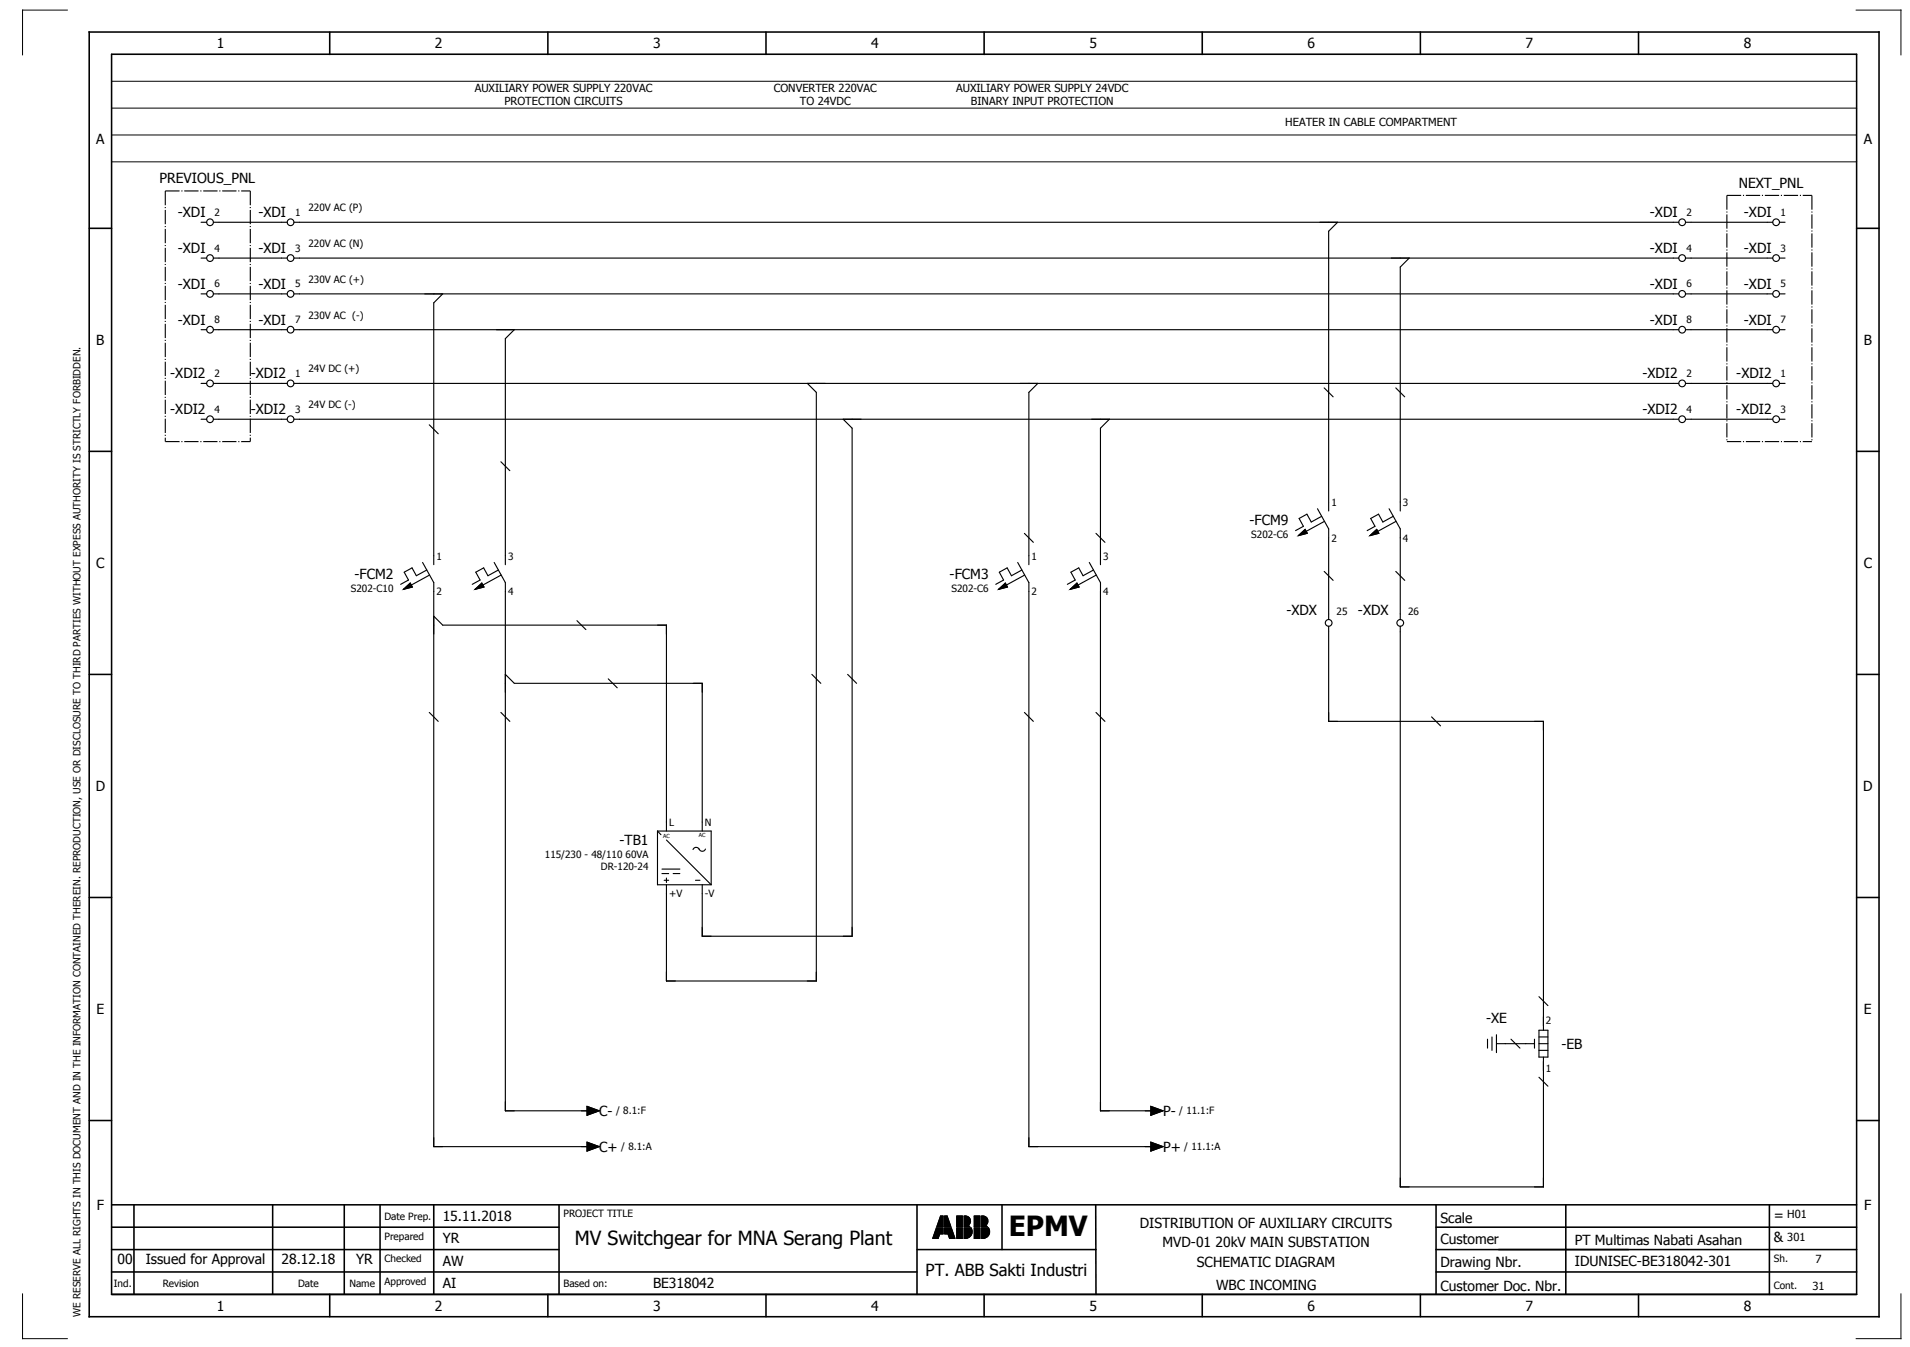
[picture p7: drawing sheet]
<svg xmlns="http://www.w3.org/2000/svg" width="427mm" height="301mm" viewBox="0 0 427 301" stroke-linecap="round" stroke-linejoin="round" font-family="sans-serif">
<g fill="none" stroke="#000" stroke-width=".35">
<path d="M19.9 7.2h400v287h-400zM24.9 12.1h390v277.1h-390zM73.7 7.2v5M122.4 7.2v5M171.2 7.2v5M219.9 7.2v5M268.7 7.2v5M317.4 7.2v5M366.2 7.2v5M19.9 51h5M414.9 51h5M19.9 100.8h5"/>
<path d="M414.9 100.8h5M19.9 150.7h5M414.9 150.7h5M19.9 200.5h5M414.9 200.5h5M19.9 250.3h5M414.9 250.3h5M24.9 279.2h100M24.9 269.2h390M24.9 274.2h100M29.9 269.2v20M60.9 269.2v20"/>
<path d="M76.9 269.2v20M84.9 269.2v20M96.9 269.2v20M124.9 269.2v20M204.9 279.2h40M204.9 269.2v20M223.9 269.2v10M244.9 269.2v20M320.9 279.2h94M320.9 269.2v20M320.9 274.2h94M349.9 269.2v20"/>
<path d="M395.4 269.2v20M24.9 289.2h390M24.9 284.2h180M73.7 289.2v5M122.4 289.2v5M171.2 289.2v5M219.9 289.2v5M268.7 289.2v5M317.4 289.2v5M320.9 284.2h94M366.2 289.2v5"/>
</g>
<g fill="none" stroke="#000" stroke-width=".22">
<path d="M15 2.3h-10v10M24.9 18.2h390M24.9 12.2h390M414.8 2.3h10v10M24.9 24.2h390M24.9 30.2h390M24.9 36.2h390M208.5 276.5v.2M208.6 276.3v.4M208.6 276.1v.6M208.7 275.9v.8M208.8 275.6v1.1"/>
<path d="M208.9 275.4v1.3M209 275.2v1.5M209 275v1.7M209.1 274.7v2M209.2 274.5v2.2M209.3 274.3l-.9 2.4h1.3l.3-1M209.3 274.3h1.5v1.4h-.8M209.3 274.3v2.4M209.4 273.8v.2M209.4 274.3v2.4M209.5 273.6v.4M209.5 274.3v2.4"/>
<path d="M209.6 273.4v.6M209.6 274.3v2.4M209.7 273.2v.8M209.7 274.3v2.4M209.7 273v1M209.7 274.3v2.2M209.8 272.7v1.3M209.8 274.3v2M209.9 272.5v1.5M209.9 274.3v1.8M210 272.3v1.7M210 274.3v1.6"/>
<path d="M210 272.1v1.9M210 274.3v1.4M210.1 271.8v2.2M210.1 274.3v1.4M210.2 271.7h.6v2.3h-1.4zM210.2 271.7v2.3M210.2 274.3v1.4M210.3 271.7v2.3M210.3 274.3v1.4M210.4 271.7v2.3M210.4 274.3v1.4M210.5 271.7v2.3"/>
<path d="M210.5 274.3v1.4M210.6 271.7v2.3M210.6 274.3v1.4M210.7 271.7v2.3M210.7 274.3v1.4M210.8 271.7v2.3M210.8 274.3v1.4M211.1 271.7h.6l.8 2.3h-1.4zM211.1 271.7v2.3M211.1 274.3v1.4M211.2 271.7v2.3M211.2 274.3v1.4"/>
<path d="M211.3 271.7v2.3M211.3 274.3v1.4M211.4 271.7v2.3M211.4 274.3v1.4M211.5 271.7v2.3M211.5 274.3v1.4M211.6 271.7v2.3M211.6 274.3v1.4M211.7 271.7v2.3M211.7 274.3v1.4M211.8 271.9v2.1M211.8 274.3v1.4"/>
<path d="M211.8 275.7h-.7v-1.4h1.5l.8 2.4M211.8 275.7l.4 1h1.2M211.8 272.1v1.9M211.9 272.3v1.7M211.9 274.3v1.6M212 272.5v1.5M212 274.3v1.8M212.1 272.8v1.2M212.1 274.3v2M212.2 273v1M212.2 274.3v2.3M212.2 273.2v.8"/>
<path d="M212.2 274.3v2.4M212.3 273.4v.6M212.3 274.3v2.4M212.4 273.7v.3M212.4 274.3v2.4M212.5 273.9v.1M212.5 274.3v2.4M212.6 274.3v2.4M212.7 274.6v2.1M212.8 274.8v1.9M212.9 275v1.7M212.9 275.2v1.5"/>
<path d="M213 275.5v1.2M213.1 275.7v1M213.2 275.9v.8M213.3 276.1v.6M213.3 276.3v.4M213.4 276.6v.1M213.8 271.7h1.3v2.3h-1.3zM213.8 274.3h1.3v2.4h-1.3zM213.9 271.7v2.3M213.9 274.3v2.4M214 271.7v2.3M214 274.3v2.4"/>
<path d="M214.1 271.7v2.3M214.1 274.3v2.4M214.2 271.7v2.3M214.2 274.3v2.4M214.3 271.7v2.3M214.3 274.3v2.4M214.4 271.7v2.3M214.4 274.3v2.4M214.5 271.7v2.3M214.5 274.3v2.4M214.6 271.7v2.3M214.6 274.3v2.4"/>
<path d="M214.7 271.7v2.3M214.7 274.3v2.4M214.8 271.7v2.3M214.8 274.3v2.4M214.9 271.7v2.3M214.9 274.3v2.4M215 271.7v2.3M215 274.3v2.4M215.4 271.7a1.16 1.16 0 0 1 1.4 .6 1.16 1.16 0 0 1-.5 1.5l.5 .2h-1.4zM215.5 271.7v2.3M215.5 274.3v2.4M215.6 271.7v2.3"/>
<path d="M215.6 274.3v2.4M215.7 271.7v2.3M215.7 274.3v2.4M215.8 271.7v2.3M215.8 274.3v2.4M215.9 271.7v2.3M215.9 274.3v2.4M216 271.7v2.3M216 274.3v2.3M216.1 271.7v2.3M216.1 274.3v2.3M216.2 271.7v2.3"/>
<path d="M216.2 274.3v2.3M216.3 271.8v2.2M216.3 274.3v2.3M216.4 271.8v2.2M216.4 274.3v2.2M216.5 271.9v1.8M216.5 273.8v.2M216.5 274.3v2.2M216.5 271.9v1.7M216.5 273.9v.1M216.6 272v1.5M216.6 273.9v.1"/>
<path d="M216.6 274.3v2.1M216.7 272.1v1.4M216.7 274h.1M216.7 274.3v2.1M216.8 272.2v1.1M216.8 274.3v2M216.8 272.4v.8M216.8 274.3v1.9M216.9 274.3v1.8M217 274.3v1.7M217 274.3a1.5 1.5 0 0 1-1.2 2.4M217 274.3h-1.6v2.4h.4"/>
<path d="M217.1 274.4v1.5M217.2 274.5v1.3M217.2 274.8v.8M217.7 271.7h1.3v2.3h-1.3zM217.7 274.3h1.3v2.4h-1.3zM217.8 271.7v2.3M217.8 274.3v2.4M217.9 271.7v2.3M217.9 274.3v2.4M218 271.7v2.3M218 274.3v2.4M218.1 271.7v2.3"/>
<path d="M218.1 274.3v2.4M218.2 271.7v2.3M218.2 274.3v2.4M218.3 271.7v2.3M218.3 274.3v2.4M218.4 271.7v2.3M218.4 274.3v2.4M218.5 271.7v2.3M218.5 274.3v2.4M218.6 271.7v2.3M218.6 274.3v2.4M218.7 271.7v2.3"/>
<path d="M218.7 274.3v2.4M218.8 271.7v2.3M218.8 274.3v2.4M218.9 271.7v2.3M218.9 274.3v2.4M219 271.7v2.3M219 274.3v2.4M219.3 274.3h1.6a1.53 1.53 0 0 1 0 1.7 1.53 1.53 0 0 1-1.6 .7zM219.3 271.7a1.16 1.16 0 0 1 1.4 .6 1.16 1.16 0 0 1-.5 1.5l.5 .2h-1.4zM219.4 271.7v2.3M219.4 274.3v2.4M219.5 271.7v2.3"/>
<path d="M219.5 274.3v2.4M219.6 271.7v2.3M219.6 274.3v2.4M219.7 271.7v2.3M219.7 274.3v2.4M219.8 271.7v2.3M219.8 274.3v2.4M219.9 271.7v2.3M219.9 274.3v2.3M220 271.7v2.3M220 274.3v2.3M220.1 271.7v2.3"/>
<path d="M220.1 274.3v2.3M220.2 271.8v2.2M220.2 274.3v2.3M220.3 271.8v2.2M220.3 274.3v2.2M220.4 271.9v1.8M220.4 273.8v.2M220.4 274.3v2.2M220.4 271.9v1.7M220.4 273.9v.1M220.5 272v1.5M220.5 273.9v.1"/>
<path d="M220.5 274.3v2.1M220.6 272.1v1.3M220.6 274h.1M220.6 274.3v2.1M220.7 272.2v1.1M220.7 274.3v2M220.8 272.4v.8M220.8 274.3v1.9M220.8 274.3v1.8M220.9 274.3v1.7M221 274.4v1.5M221.1 274.6v1.2"/>
<path d="M221.1 274.8v.7M5 289.1v10h10M424.8 289.1v10h-10"/>
</g>
<g fill="none" stroke="#000" stroke-width=".25">
<path d="M44.9 49.7h1.3M44.9 57.7h1.3M47.7 49.7h16.5M47.7 57.7h16.5M65.7 49.7h309.5M65.7 57.7h309.5M298.9 49.7l-2 2v62.5M314.9 57.7l-2 2v54.5M376.7 49.7h19.5M376.7 57.7h19.5M397.7 49.7h1.2M397.7 57.7h1.2"/>
<path d="M44.9 65.7h1.3M44.9 73.7h1.3M47.7 65.7h16.5M47.7 73.7h16.5M65.7 65.7h309.5M65.7 73.7h309.5M98.9 65.7l-2 2v58.5M114.9 73.7l-2 2v50.5M376.7 65.7h19.5M376.7 73.7h19.5M397.7 65.7h1.2M397.7 73.7h1.2"/>
<path d="M44.9 85.7h1.3M44.9 93.7h1.3M47.7 85.7h16.5M47.7 93.7h16.5M65.7 85.7h309.5M65.7 93.7h309.5M95.9 94.9l2 2M180.4 85.7l2 2v131.5h-33.5v-21.5M188.4 93.7l2 2v113.5h-33.5v-11.5M231.9 85.7l-2 2v38.5M247.9 93.7l-2 2v30.5M295.9 86.7l2 2"/>
<path d="M311.9 86.7l2 2M376.7 85.7h19.5M376.7 93.7h19.5M397.7 85.7h1.2M397.7 93.7h1.2M111.9 103.2l2 2M228.9 119.2l2 2M244.9 119.2l2 2M290.2 119.7l1.5-1.4 .5 .8zM294.4 113.7l2.5 4.5v20.2M295.4 115.3l-2.4 1.3-.9-1.7-1.8 .9 1 1.8-1.8 .9M296 116.5l-4.1 2.2"/>
<path d="M306.2 119.7l1.5-1.4 .5 .8zM310.4 113.7l2.5 4.5v20.2M311.4 115.3l-2.4 1.3-.9-1.7-1.8 .9 1 1.8-1.8 .9M312 116.5l-4.1 2.2M90.2 131.7l1.5-1.4 .5 .8zM94.4 125.7l2.5 4.5v126h35M95.4 127.3l-2.4 1.3-.9-1.7-1.8 .9 1 1.8-1.8 .9M96 128.5l-4.1 2.2M96.9 137.7l2 2h50v46M106.2 131.7l1.5-1.4 .5 .8zM110.4 125.7l2.5 4.5v118h19M111.4 127.3l-2.4 1.3-.9-1.7-1.8 .9 1 1.8-1.8 .9"/>
<path d="M112 128.5l-4.1 2.2M128.9 138.7l2 2M223.2 131.7l1.5-1.4 .5 .8zM227.4 125.7l2.5 4.5v2M228.4 127.3l-2.4 1.3-.9-1.7-1.8 .9 1 1.8-1.8 .9M229 128.5l-4.1 2.2M229.9 132.2v124h28M239.2 131.7l1.5-1.4 .5 .8zM243.4 125.7l2.5 4.5v118h12M244.4 127.3l-2.4 1.3-.9-1.7-1.8 .9 1 1.8-1.8 .9M245 128.5l-4.1 2.2M295.9 127.7l2 2"/>
<path d="M296.9 139.9v21.3h48v69M311.9 127.7l2 2M312.9 139.9v125.3h32v-29M95.9 159.2l2 2M111.9 159.2l2 2M112.9 150.7l2 2h42v33M135.9 151.7l2 2M181.4 150.7l2 2M189.4 150.7l2 2M228.9 159.2l2 2M244.9 159.2l2 2M319.9 160.2l2 2"/>
<path d="M146.9 185.7l.8 .8M146.9 185.7v12h12M146.9 185.7h12v12M147.9 194.2h4M147.9 195.2h1.5M148.4 196.7h1M148.9 196.2v1M148.9 187.7l10 10M150.4 195.2h1.5M154.9 189.8l.1-.2a.75 .75 0 0 1 1.3 .2M155.4 196.7h1M156.3 189.7a.75 .75 0 0 0 .7 .5 .75 .75 0 0 0 .7-.5"/>
<path d="M332.4 232.2v2M333.4 231.7v3M334.4 233.2h8.5M334.4 231.2v4M337.7 232.2l2 2M342.9 232.2v2M343.9 233.2h2M343.9 222.7l2 2M343.9 230.2h2v6h-2zM343.9 234.7h2M343.9 231.7h2M131.2 247.2l2.7 1-2.7 1z"/>
<path d="M131.2 255.2l2.7 1-2.7 1zM257.2 255.2l2.7 1-2.7 1zM257.2 247.2l2.7 1-2.7 1zM343.9 240.7l2 2"/>
<circle cx="46.9" cy="57.7" r=".75"/>
<circle cx="46.9" cy="49.7" r=".75"/>
<circle cx="64.9" cy="49.7" r=".75"/>
<circle cx="64.9" cy="57.7" r=".75"/>
<circle cx="375.9" cy="57.7" r=".75"/>
<circle cx="375.9" cy="49.7" r=".75"/>
<circle cx="396.9" cy="57.7" r=".75"/>
<circle cx="396.9" cy="49.7" r=".75"/>
<circle cx="46.9" cy="73.7" r=".75"/>
<circle cx="46.9" cy="65.7" r=".75"/>
<circle cx="64.9" cy="73.7" r=".75"/>
<circle cx="64.9" cy="65.7" r=".75"/>
<circle cx="375.9" cy="73.7" r=".75"/>
<circle cx="375.9" cy="65.7" r=".75"/>
<circle cx="396.9" cy="73.7" r=".75"/>
<circle cx="396.9" cy="65.7" r=".75"/>
<circle cx="46.9" cy="93.7" r=".75"/>
<circle cx="46.9" cy="85.7" r=".75"/>
<circle cx="64.9" cy="93.7" r=".75"/>
<circle cx="64.9" cy="85.7" r=".75"/>
<circle cx="375.9" cy="93.7" r=".75"/>
<circle cx="375.9" cy="85.7" r=".75"/>
<circle cx="396.9" cy="85.7" r=".75"/>
<circle cx="396.9" cy="93.7" r=".75"/>
<circle cx="296.9" cy="139.2" r=".75"/>
<circle cx="312.9" cy="139.2" r=".75"/>
</g>
<path d="M290.2 119.7l1.5-1.4 .5 .8zM306.2 119.7l1.5-1.4 .5 .8zM90.2 131.7l1.5-1.4 .5 .8zM106.2 131.7l1.5-1.4 .5 .8zM223.2 131.7l1.5-1.4 .5 .8zM239.2 131.7l1.5-1.4 .5 .8zM131.2 247.2l2.7 1-2.7 1zM131.2 255.2l2.7 1-2.7 1zM257.2 255.2l2.7 1-2.7 1zM257.2 247.2l2.7 1-2.7 1z" fill="#000" stroke="#000" stroke-width=".22"/>
<path d="M36.9 42.7h19M36.9 42.7v56M55.9 42.7v56M385.9 43.7h19M385.9 43.7v55M404.9 43.7v55M36.9 98.7h19M385.9 98.7h19" fill="none" stroke="#000" stroke-width=".25" stroke-dasharray="3.2 .4 .3 .4" stroke-linecap="butt"/>
<text font-size="6.2" x="225.4" y="276.2">EPMV</text>
<text font-size="4.3" x="128.5" y="278.2">MV Switchgear for MNA Serang Plant</text>
<text font-size="3.7" x="206.9" y="285.1">PT. ABB Sakti Industri</text>
<g font-size="3.1">
<text x="48.5" y="10.8">1</text>
<text x="97.2" y="10.8">2</text>
<text x="146" y="10.8">3</text>
<text x="194.7" y="10.8">4</text>
<text x="243.5" y="10.8">5</text>
<text x="292.2" y="10.8">6</text>
<text x="341" y="10.8">7</text>
<text x="389.7" y="10.8">8</text>
<text x="21.5" y="32.2">A</text>
<text x="416.5" y="32.2">A</text>
<text x="35.7" y="40.9">PREVIOUS_PNL</text>
<text x="388.6" y="41.9">NEXT_PNL</text>
<text x="39.7" y="48.5">-XDI</text>
<text x="57.7" y="48.5">-XDI</text>
<text x="368.7" y="48.5">-XDI</text>
<text x="389.7" y="48.5">-XDI</text>
<text x="39.7" y="56.5">-XDI</text>
<text x="57.7" y="56.5">-XDI</text>
<text x="368.7" y="56.5">-XDI</text>
<text x="389.7" y="56.5">-XDI</text>
<text x="39.7" y="64.5">-XDI</text>
<text x="57.7" y="64.5">-XDI</text>
<text x="368.7" y="64.5">-XDI</text>
<text x="389.7" y="64.5">-XDI</text>
<text x="21.5" y="77">B</text>
<text x="39.7" y="72.5">-XDI</text>
<text x="57.7" y="72.5">-XDI</text>
<text x="368.7" y="72.5">-XDI</text>
<text x="389.7" y="72.5">-XDI</text>
<text x="416.5" y="77">B</text>
<text x="38" y="84.5">-XDI2</text>
<text x="56" y="84.5">-XDI2</text>
<text x="367" y="84.5">-XDI2</text>
<text x="388" y="84.5">-XDI2</text>
<text x="38" y="92.5">-XDI2</text>
<text x="56" y="92.5">-XDI2</text>
<text x="367" y="92.5">-XDI2</text>
<text x="388" y="92.5">-XDI2</text>
<text x="279.2" y="117.3">-FCM9</text>
<text x="21.5" y="126.9">C</text>
<text x="79.2" y="129.3">-FCM2</text>
<text x="212.2" y="129.3">-FCM3</text>
<text x="416.5" y="126.9">C</text>
<text x="287.5" y="137.5">-XDX</text>
<text x="303.5" y="137.5">-XDX</text>
<text x="21.4" y="176.7">D</text>
<text x="416.4" y="176.7">D</text>
<text x="138.5" y="188.8">-TB1</text>
<text x="21.6" y="226.5">E</text>
<text x="416.6" y="226.5">E</text>
<text x="332.1" y="228.5">-XE</text>
<text x="348.9" y="234.3">-EB</text>
<text x="133.9" y="249.3">C-</text>
<text x="259.9" y="249.3">P-</text>
<text x="133.9" y="257.3">C+</text>
<text x="259.9" y="257.3">P+</text>
<text x="21.6" y="270.4">F</text>
<text x="98.9" y="272.8">15.11.2018</text>
<text x="254.7" y="274.2">DISTRIBUTION OF AUXILIARY CIRCUITS</text>
<text x="321.9" y="273.2">Scale</text>
<text x="396.4" y="272.5">=</text>
<text x="416.6" y="270.4">F</text>
<text x="98.9" y="277.8">YR</text>
<text x="259.8" y="278.6">MVD-01 20kV MAIN SUBSTATION</text>
<text x="321.9" y="277.9">Customer</text>
<text x="351.9" y="278.1">PT Multimas Nabati Asahan</text>
<text x="396.4" y="277.5">&amp;</text>
<text x="26.2" y="282.3">00</text>
<text x="32.6" y="282.3">Issued for Approval</text>
<text x="62.9" y="282.3">28.12.18</text>
<text x="79.6" y="282.3">YR</text>
<text x="98.9" y="282.8">AW</text>
<text x="98.9" y="287.8">AI</text>
<text x="145.9" y="287.8">BE318042</text>
<text x="267.5" y="283.2">SCHEMATIC DIAGRAM</text>
<text x="321.9" y="283.2">Drawing Nbr.</text>
<text x="352" y="282.8">IDUNISEC-BE318042-301</text>
<text x="48.5" y="292.8">1</text>
<text x="97.2" y="292.8">2</text>
<text x="146" y="292.8">3</text>
<text x="194.7" y="292.8">4</text>
<text x="243.5" y="292.8">5</text>
<text x="271.8" y="288.1">WBC INCOMING</text>
<text x="292.2" y="292.8">6</text>
<text x="321.9" y="288.4">Customer Doc. Nbr.</text>
<text x="341" y="292.8">7</text>
<text x="389.7" y="292.8">8</text>
</g>
<g font-size="2.5">
<text x="106.1" y="20.6">AUXILIARY POWER SUPPLY 220VAC</text>
<text x="112.7" y="23.6">PROTECTION CIRCUITS</text>
<text x="172.9" y="20.6">CONVERTER 220VAC</text>
<text x="178.8" y="23.6">TO 24VDC</text>
<text x="213.7" y="20.6">AUXILIARY POWER SUPPLY 24VDC</text>
<text x="217" y="23.6">BINARY INPUT PROTECTION</text>
<text x="287.3" y="28.1">HEATER IN CABLE COMPARTMENT</text>
<text x="399.4" y="272.2">H01</text>
<text x="399.4" y="277.2">301</text>
<text x="405.8" y="282.2">7</text>
<text x="405.1" y="288.1">31</text>
</g>
<g font-size="2.2">
<text x="68.9" y="47.2">220V AC (P)</text>
<text x="47.9" y="48.2">2</text>
<text x="65.9" y="48.2">1</text>
<text x="376.9" y="48.2">2</text>
<text x="397.9" y="48.2">1</text>
<text x="47.9" y="56.2">4</text>
<text x="65.9" y="56.2">3</text>
<text x="68.9" y="55.2">220V AC (N)</text>
<text x="376.9" y="56.2">4</text>
<text x="397.9" y="56.2">3</text>
<text x="47.9" y="64.2">6</text>
<text x="65.9" y="64.2">5</text>
<text x="68.9" y="63.2">230V AC (+)</text>
<text x="376.9" y="64.2">6</text>
<text x="397.9" y="64.2">5</text>
<text x="68.9" y="71.2">230V AC (-)</text>
<text x="47.9" y="72.2">8</text>
<text x="65.9" y="72.2">7</text>
<text x="376.9" y="72.2">8</text>
<text x="397.9" y="72.2">7</text>
<text x="68.9" y="83.2">24V DC (+)</text>
<text x="47.9" y="84.2">2</text>
<text x="65.9" y="84.2">1</text>
<text x="376.9" y="84.2">2</text>
<text x="397.9" y="84.2">1</text>
<text x="47.9" y="92.2">4</text>
<text x="65.9" y="92.2">3</text>
<text x="68.9" y="91.2">24V DC (-)</text>
<text x="376.9" y="92.2">4</text>
<text x="397.9" y="92.2">3</text>
<text x="297.5" y="113.1">1</text>
<text x="313.5" y="113.1">3</text>
<text x="97.5" y="125.1">1</text>
<text x="113.5" y="125.1">3</text>
<text x="230.5" y="125.1">1</text>
<text x="246.5" y="125.1">3</text>
<text x="279.7" y="120.2">S202-C6</text>
<text x="297.5" y="121">2</text>
<text x="313.5" y="121">4</text>
<text x="78.4" y="132.2">S202-C10</text>
<text x="97.5" y="133">2</text>
<text x="113.5" y="133">4</text>
<text x="212.7" y="132.2">S202-C6</text>
<text x="230.5" y="133">2</text>
<text x="246.5" y="133">4</text>
<text x="298.7" y="137.3">25</text>
<text x="314.7" y="137.3">26</text>
<text x="149.5" y="184.6">L</text>
<text x="157.5" y="184.6">N</text>
<text x="121.8" y="191.7">115/230 - 48/110 60VA</text>
<text x="134.3" y="194.4">DR-120-24</text>
<text x="149.5" y="200.5">+V</text>
<text x="157.5" y="200.5">-V</text>
<text x="345.4" y="228.7">2</text>
<text x="345.4" y="239.4">1</text>
<text x="137.7" y="249">/ 8.1:F</text>
<text x="263.5" y="249">/ 11.1:F</text>
<text x="138.8" y="257">/ 8.1:A</text>
<text x="264.7" y="257">/ 11.1:A</text>
<text x="85.9" y="272.5">Date Prep.</text>
<text x="125.9" y="271.9">PROJECT TITLE</text>
<text x="85.9" y="277">Prepared</text>
<text x="85.9" y="282">Checked</text>
<text x="396.4" y="281.9">Sh.</text>
<text x="25.4" y="287.5">Ind.</text>
<text x="36.4" y="287.5">Revision</text>
<text x="66.6" y="287.5">Date</text>
<text x="78.1" y="287.5">Name</text>
<text x="85.9" y="287">Approved</text>
<text x="125.9" y="287.5">Based on:</text>
<text x="396.4" y="287.9">Cont.</text>
<text x="18" y="294.2" transform="rotate(-90 18 294.2)">WE RESERVE ALL RIGHTS IN THIS DOCUMENT AND IN THE INFORMATION CONTAINED THEREIN. REPRODUCTION, USE OR DISCLOSURE TO THIRD PARTIES WITHOUT EXPESS AUTHORITY IS STRICTLY FORBIDDEN.</text>
</g>
<g font-size="1.2">
<text x="148.2" y="187.1">AC</text>
<text x="156.2" y="187.1">AC</text>
</g>
</svg>
